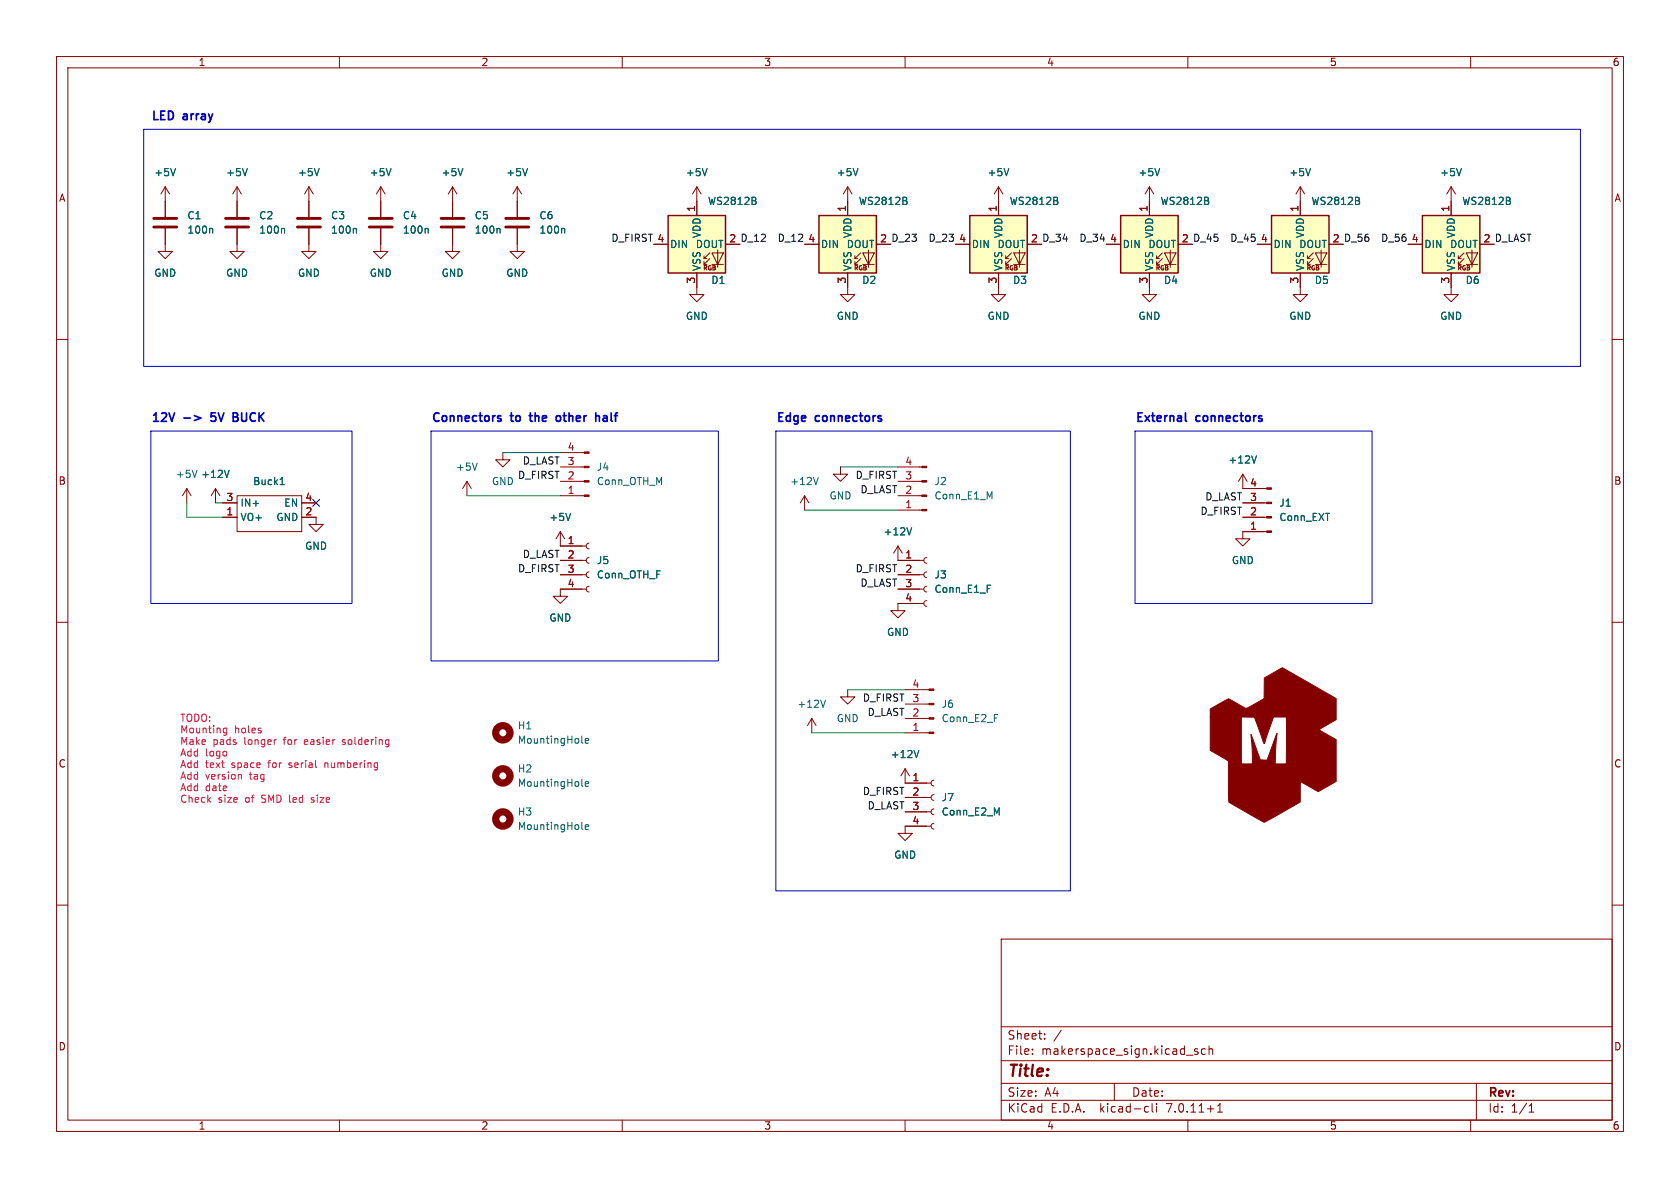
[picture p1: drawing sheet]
<svg xmlns="http://www.w3.org/2000/svg" width="297mm" height="210mm" viewBox="0 0 297 210" stroke-linecap="round" stroke-linejoin="round" font-family="sans-serif">
<g fill="none" stroke="#840000" stroke-width=".18">
<path d="M10 10h277v190h-277zM12 12h273v186h-273zM60 10v2M110 10v2M160 10v2M210 10v2M260 10v2M29.2 33v5.4M29.2 33l-.8 1.3M29.2 33l.8 1.3M41.9 33l-.8 1.3M41.9 33v5.4"/>
<path d="M41.9 33l.8 1.3M54.6 33v5.4M54.6 33l-.8 1.3M54.6 33l.8 1.3M67.3 33v5.4M67.3 33l-.8 1.3M67.3 33l.8 1.3M80 33v5.4M80 33l-.8 1.3M80 33l.8 1.3M91.4 33l-.7 1.3M91.4 33v5.4"/>
<path d="M91.4 33l.8 1.3M123.2 33v5.1M123.2 33l-.8 1.3M123.2 33l.8 1.3M149.9 33v5.1M149.9 33l-.8 1.3M149.9 33l.7 1.3M176.5 33l-.7 1.3M176.5 33v5.1M176.5 33l.8 1.3M203.2 33l-.8 1.3M203.2 33v5.1"/>
<path d="M203.2 33l.8 1.3M229.9 33l-.8 1.3M229.9 33v5.1M229.9 33l.7 1.3M256.5 33v5.1M256.5 33l-.7 1.3M256.5 33l.8 1.3M10 60h2M29.2 40.4v4.1h1.3l-1.3 1.2-1.3-1.2h1.3M41.9 40.4v4.1h1.3l-1.3 1.2-1.3-1.2h1.3M54.6 40.4v4.1h1.3l-1.3 1.2-1.3-1.2h1.3M67.3 40.4v4.1h1.3l-1.3 1.2-1.3-1.2h1.3"/>
<path d="M80 40.4v4.1h1.3l-1.3 1.2-1.3-1.2h1.3M91.4 40.4v4.1h1.3l-1.3 1.2-1.2-1.2h1.2M115.6 43.2h2.5M123.2 48.3v3.8h1.3l-1.3 1.2-1.3-1.2h1.3M124.5 46.7h.5M124.5 45.7h.5M125.5 45.7l-1 1v-.5M125.5 44.7l-1 1v-.5M125.9 44.7h2l-1 2zM125.9 46.7h2M126.9 44.2v3M142.2 43.2h2.6"/>
<path d="M149.9 48.3v3.8h1.2l-1.2 1.2-1.3-1.2h1.3M151.1 46.7h.5M151.1 45.7h.5M152.1 45.7l-1 1v-.5M152.1 44.7l-1 1v-.5M152.5 44.7h2.1l-1.1 2zM152.5 46.7h2.1M153.5 44.2v3M168.9 43.2h2.5M176.5 48.3v3.8h1.3l-1.3 1.2-1.2-1.2h1.2M177.8 46.7h.5M177.8 45.7h.5"/>
<path d="M178.8 45.7l-1 1v-.5M178.8 44.7l-1 1v-.5M179.2 44.7h2l-1 2zM179.2 46.7h2M180.2 44.2v3M195.6 43.2h2.5M203.2 48.3v3.8h1.3l-1.3 1.2-1.3-1.2h1.3M204.5 46.7h.5M204.5 45.7h.5M205.5 45.7l-1 1v-.5M205.5 44.7l-1 1v-.5M205.9 44.7h2l-1 2z"/>
<path d="M205.9 46.7h2M206.9 44.2v3M222.2 43.2h2.6M229.9 48.3v3.8h1.2l-1.2 1.2-1.3-1.2h1.3M231.1 46.7h.5M231.1 45.7h.5M232.2 45.7l-1.1 1v-.5M232.2 44.7l-1.1 1v-.5M232.5 44.7h2.1l-1 2zM232.5 46.7h2.1M233.6 44.2v3M248.9 43.2h2.6"/>
<path d="M256.5 48.3v3.8h1.3l-1.3 1.2-1.2-1.2h1.2M257.8 46.7h.5M257.8 45.7h.5M258.8 45.7l-1 1v-.5M258.8 44.7l-1 1v-.5M259.2 44.7h2l-1 2zM259.2 46.7h2M260.2 44.2v3M285 60h2M33 86.4l-.7 1.2M33 86.4v2.5M33 86.4l.8 1.2"/>
<path d="M38.1 86.4l-.8 1.2M38.1 86.4v2.5M38.1 86.4l.8 1.2M39.4 88.9h2.5M39.4 91.4h2.5M41.9 87.6h11.4v6.4h-11.4zM53.3 91.4h2.6v1.3h1.2l-1.2 1.3-1.3-1.3h1.3M53.3 88.9h2.6M82.5 85.1l-.7 1.3M82.5 85.1v2.5M82.5 85.1l.8 1.3M88.9 80v1.3h1.3l-1.3 1.3-1.3-1.3h1.3"/>
<path d="M99.1 99.1h4.5M99.1 82.6h4.2M99.1 85.1h4.2M99.1 87.6h4.2M99.1 94v2.5h4.5M99.1 80h4.2M99.1 94l-.8 1.3M99.1 94l.7 1.3M104.1 98.6l-.3 .1-.2 .3 .2 .4 .3 .2M104.1 96l-.3 .1-.2 .4 .2 .4 .3 .1M142.2 87.6l-.7 1.3M142.2 87.6v2.6"/>
<path d="M142.2 87.6l.8 1.3M148.6 82.6v1.2h1.3l-1.3 1.3-1.3-1.3h1.3M158.7 96.5v2.6h4.6M158.7 82.6h4.3M158.7 85.1h4.3M158.7 87.6h4.3M158.7 90.2h4.3M158.7 96.5l-.7 1.3M158.7 96.5l.8 1.3M163.8 98.6l-.3 .1-.2 .3 .2 .4 .3 .2M219.7 83.8v2.6h4.2M219.7 88.9h4.2"/>
<path d="M219.7 91.4h4.2M219.7 83.8l-.8 1.3M219.7 83.8l.8 1.3M223.9 94h-4.2v1.3h1.3l-1.3 1.2-1.3-1.2h1.3M10 110h2M99.1 101.6h4.5M103.6 104.1h-4.5v1.3h1.2l-1.2 1.3-1.3-1.3h1.3M104.1 103.6l-.3 .2-.2 .3 .2 .4 .3 .1M104.1 101.1l-.3 .1-.2 .4 .2 .4 .3 .1M158.7 104.1h4.6M158.7 101.6h4.6M163.3 106.7h-4.6v1.3h1.3l-1.3 1.2-1.2-1.2h1.2"/>
<path d="M163.8 106.2l-.3 .1-.2 .4 .2 .3 .3 .2M163.8 103.6l-.3 .2-.2 .3 .2 .4 .3 .1M163.8 101.1l-.3 .1-.2 .4 .2 .4 .3 .1M285 110h2M143.5 127l-.8 1.3M143.5 127v2.5M143.5 127l.8 1.3M149.9 121.9v1.3h1.2l-1.2 1.3-1.3-1.3h1.3M160 135.9l-.7 1.3M160 135.9v2.5h4.6M160 135.9l.8 1.3M160 121.9h4.2"/>
<path d="M160 124.5h4.2M160 127h4.2M160 129.5h4.2M165.1 137.9l-.3 .2-.2 .3 .1 .4 .4 .1M10 160h2M160 143.5h4.6M160 141h4.6M164.6 146.1h-4.6v1.2h1.3l-1.3 1.3-1.3-1.3h1.3M165.1 145.5l-.3 .2-.2 .3 .1 .4 .4 .2M165.1 143l-.3 .1-.2 .4 .1 .4 .4 .1M165.1 140.5l-.3 .1-.2 .4 .1 .3 .4 .2M285 160h2"/>
<path d="M177 166h108v32h-108zM60 198v2M110 198v2M160 198v2M177 194.5h108M177 191.5h108M177 187.5h108M177 181.5h108M182.5 186.3v.1M182.5 185.5v.1M184.7 183.6v.1M184.7 182.8v.1"/>
<path d="M187.6 182.1l-1.3 2M197 191.5v3M202.6 195.6l.4 .1M203 196.5l-.4 .1M203.7 195.1v1.3l.2 .2M204.5 195.1v.1M204.5 195.6v1M210 198v2M211.7 185.5l-.3-.1-.2 .2v.2l.5 .2v.3h-.5M213.1 185.5l-.4-.1-.3 .3v.4l.1 .2h.6M213.7 185.5l.3-.1 .3 .1 .1 .9M213.7 184.9v1.5"/>
<path d="M215.2 196.6h.9M215.2 195.5l.5-.4v1.5M260 198v2M261 191.5v6.5M270.3 196.6h.9M270.3 195.5l.4-.4v1.5"/>
</g>
<g fill="none" stroke="#006464" stroke-width=".18">
<path d="M31 29.8l-.4 1.3M43.7 29.8l-.4 1.3M56.4 29.8l-.4 1.3M69.1 29.8l-.4 1.3M81.8 29.8l-.4 1.3M93.3 29.8l-.5 1.3M125 29.8l-.4 1.3M133.6 35.5l.1 .2-.1 .4M133.6 35v.4M151.7 29.8l-.4 1.3M160.2 35.5l.2 .2-.2 .4M160.2 35v.4"/>
<path d="M178.3 29.8l-.4 1.3M186.9 35.5l.1 .2-.1 .4M186.9 35v.4M205 29.8l-.4 1.3M213.6 35.5l.1 .2-.1 .4M213.6 35v.4M231.7 29.8l-.4 1.3M240.2 35.5l.2 .2-.2 .4M240.2 35v.4M258.4 29.8l-.5 1.3M266.9 35.5l.1 .2-.1 .4M266.9 35v.4"/>
<path d="M37.4 40.4l.2 .2v.6M50.1 40.4l.2 .2v.6M62.8 40.4l.2 .2v.6M75.5 40.4l.2 .2v.6M88.2 40.4l.2 .2v.6M99.7 40.4l.1 .2v.6M34.8 83.1l-.4 1.3M40.5 83.1l-.4 1.3M49.5 85.7h.8M49.8 84.6l.1-.2v1.3M84.4 81.9l-.5 1.2M100.9 90.7l-.4 1.3"/>
<path d="M144.7 84.4l-.5 1.3M161.2 93.3l-.5 1.3M222.1 80.6l-.4 1.3M174.5 103.4h.6M102.9 138.8l.1 .2M102.9 131.2l.1 .2M103.5 131l.6-.2-.1-.2-.4-.1-.1 .2v.6h.5M103.5 138.6l.6-.1-.1-.3h-.4l-.1 .1v.6h.5M145.9 123.8l-.4 1.2M162.4 132.7l-.4 1.2M175.8 126.3h.6M102.9 146.4l.1 .2"/>
<path d="M103.5 146.2l.6-.1-.1-.3h-.4l-.1 .2v.6h.5"/>
</g>
<g fill="#840000" stroke="#840000" stroke-width=".18">
<path d="M163 82.4h.8v.3h-.8z"/>
<path d="M163 85h.8v.2h-.8z"/>
<path d="M163 87.5h.8v.3h-.8z"/>
<path d="M163 90h.8v.3h-.8z"/>
<path d="M164.2 121.8h.9v.2h-.9z"/>
<path d="M164.2 124.3h.9v.3h-.9z"/>
<path d="M164.2 126.9h.9v.2h-.9z"/>
<path d="M164.2 129.4h.9v.3h-.9z"/>
<path d="M223.9 86.2h.9v.3h-.9z"/>
<path d="M223.9 88.8h.9v.2h-.9z"/>
<path d="M223.9 91.3h.9v.3h-.9z"/>
<path d="M223.9 93.9h.9v.2h-.9z"/>
<path d="M214 125.3l3.2-1.8 2.3 1.3a1.06 1.06 0 0 0 1.7 0l2.3-1.3v-3.7l3.2-1.8 9.5 5.5v3.7l-3 1.8 3 1.8v7.3l-3.2 1.8-3.1-1.7v3.6l-6.4 3.6-6.3-3.6v-7.3l-3.2-1.9v-5.9h5.5v8.3h1.9l-.2-5.2 1.6 4.5 1.2 .1 1.8-4.8-.4 5.4h2v-8.3h-2.3l-1.6 4.8-1.7-4.7-7.8-.1z"/>
<path d="M103.3 79.9h.8v.2h-.8z"/>
<path d="M103.3 82.4h.8v.3h-.8z"/>
<path d="M103.3 85h.8v.2h-.8z"/>
<path d="M103.3 87.5h.8v.3h-.8z"/>
</g>
<g fill="none" stroke="#840000" stroke-width="1.3">
<circle cx="88.9" cy="129.5" r="1.27"/>
<circle cx="88.9" cy="137.2" r="1.27"/>
<circle cx="88.9" cy="144.8" r="1.27"/>
</g>
<g fill="#ffffc2" stroke="#ffffc2" stroke-width=".18">
<path d="M118.1 38.1h10.2v10.2h-10.2z"/>
<path d="M251.5 38.1h10.1v10.2h-10.1z"/>
<path d="M224.8 38.1h10.1v10.2h-10.1z"/>
<path d="M198.1 38.1h10.2v10.2h-10.2z"/>
<path d="M171.4 38.1h10.2v10.2h-10.2z"/>
<path d="M144.8 38.1h10.1v10.2h-10.1z"/>
</g>
<path d="M118.1 38.1h10.2v10.2h-10.2zM144.8 38.1h10.1v10.2h-10.1zM171.4 38.1h10.2v10.2h-10.2zM198.1 38.1h10.2v10.2h-10.2zM224.8 38.1h10.1v10.2h-10.1zM251.5 38.1h10.1v10.2h-10.1z" fill="none" stroke="#840000" stroke-width=".25"/>
<path d="M27.2 38.6h4M39.9 38.6h4M52.6 38.6h4M65.3 38.6h4M78 38.6h4M89.4 38.6h4.1M27.2 40.1h4M39.9 40.1h4M52.6 40.1h4M65.3 40.1h4M78 40.1h4M89.4 40.1h4.1" fill="none" stroke="#840000" stroke-width=".51"/>
<g fill="none" stroke="#0000c2" stroke-width=".3">
<path d="M32.5 73.9h1.2M34.4 73.5l1.1 .4-1.1 .4M37.3 74.3l.1 .1M37.4 73l-.1 .7 .1-.1M41.2 73h.5l.2 .1M41.2 73.7h.5M41.7 73.7l.2 .1M41.9 74.4l-.7 .1M41.9 73.6l-.2 .1M88.4 74l.2 .2-.2 .3M88.4 73.5l.1 .1M93.5 73.5h.6"/>
<path d="M99 73.6l-.4-.1-.3 .3v.4l.2 .2 .3 .1 .2-.2M105.5 73.5h.3l.2 .2v.8M209.6 73v1.3l.2 .2"/>
</g>
<path d="M39.5 129.4l.2 .2 .4-.1M40.1 128.7v1l-.1 .2M40.1 128.8l-.4-.1-.2 .1M42.5 136.9l.2 .2v.6M48.7 130.8h.1M57.4 134.8v.9M57.6 134.8l-.2 .2M60.5 131.5l.1 .1M60.7 130.8l-.2 .1 .2 .3M55 141.8h.1M55.2 141l-.2 .2 .2 .2" fill="none" stroke="#ff0050" stroke-width=".18"/>
<path d="M25.4 22.9h254v41.9h-254zM26.7 76.2h35.5v30.5h-35.5zM76.2 76.2h50.8v40.6h-50.8zM137.2 76.2h52v81.3h-52zM200.7 76.2h41.9v30.5h-41.9z" fill="none" stroke="#0000c2" stroke-width=".18"/>
<path d="M33 88.9v2.5h6.4M38.1 88.9h1.3M82.5 87.6h16.6M88.9 80h10.2M142.2 90.2h16.5M148.6 82.6h10.1M143.5 129.5h16.5M149.9 121.9h10.1" fill="none" stroke="#009600" stroke-width=".18"/>
<path d="M55.3 88.3l1.2 1.2M56.5 88.3l-1.2 1.2" fill="none" stroke="#000084" stroke-width=".18"/>
<text font-size="2.8" fill="#840000" x="178" y="190.9">Title:</text>
<g font-size="2.1" fill="#0000c2">
<text x="26.7" y="21.3">LED</text>
<text x="32.5" y="21.3">array</text>
<text x="26.7" y="74.7">12V</text>
<text x="38" y="74.7">5V</text>
<text x="42.5" y="74.7">BUCK</text>
<text x="76.2" y="74.7">Connectors</text>
<text x="90.4" y="74.7">to</text>
<text x="94.4" y="74.7">the</text>
<text x="99.6" y="74.7">other</text>
<text x="107.2" y="74.7">half</text>
<text x="137.2" y="74.7">Edge</text>
<text x="144.3" y="74.7">connectors</text>
<text x="200.7" y="74.7">External</text>
<text x="211.5" y="74.7">connectors</text>
</g>
<g font-size="2.1" fill="#840000">
<text x="178" y="184">Sheet:</text>
<text x="178" y="186.7">File:</text>
<text x="184.1" y="186.7">makerspace_sign.kicad_sch</text>
<text x="178" y="196.9">KiCad</text>
<text x="178" y="194.1">Size:</text>
<text x="184.7" y="194.1">A4</text>
<text x="185.7" y="196.9">E.D.A.</text>
<text x="194.6" y="196.9">kicad-cli</text>
<text x="200" y="194.1">Date:</text>
<text x="206.5" y="196.9">7.0.11+1</text>
<text x="263" y="194.3">Rev:</text>
<text x="263" y="196.9">Id:</text>
<text x="267.1" y="196.9">1/1</text>
</g>
<g font-size="1.8" fill="#840000">
<text x="35" y="11.9">1</text>
<text x="85" y="11.9">2</text>
<text x="135" y="11.9">3</text>
<text x="185" y="11.9">4</text>
<text x="235" y="11.9">5</text>
<text x="285" y="11.9">6</text>
<text x="10.3" y="35.9">A</text>
<text x="285.3" y="35.9">A</text>
<text x="128.8" y="42.9">2 D_12</text>
<text x="155.5" y="42.9">2 D_23</text>
<text x="182.2" y="42.9">2 D_34</text>
<text x="208.8" y="42.9">2 D_45</text>
<text x="235.5" y="42.9">2 D_56</text>
<text x="262.2" y="42.9">2 D_LAST</text>
<text x="10.3" y="85.9">B</text>
<text x="285.3" y="85.9">B</text>
<text x="10.3" y="135.9">C</text>
<text x="285.3" y="135.9">C</text>
<text x="10.3" y="185.9">D</text>
<text x="285.3" y="185.9">D</text>
<text x="35" y="199.9">1</text>
<text x="85" y="199.9">2</text>
<text x="135" y="199.9">3</text>
<text x="185" y="199.9">4</text>
<text x="235" y="199.9">5</text>
<text x="285" y="199.9">6</text>
</g>
<g font-size="1.8" fill="#006464">
<text x="27.2" y="31.3">+5V</text>
<text x="39.9" y="31.3">+5V</text>
<text x="52.6" y="31.3">+5V</text>
<text x="65.3" y="31.3">+5V</text>
<text x="78" y="31.3">+5V</text>
<text x="89.4" y="31.3">+5V</text>
<text x="121.2" y="31.3">+5V</text>
<text x="147.8" y="31.3">+5V</text>
<text x="174.5" y="31.3">+5V</text>
<text x="201.2" y="31.3">+5V</text>
<text x="227.8" y="31.3">+5V</text>
<text x="254.5" y="31.3">+5V</text>
<text x="33" y="39">C1</text>
<text x="33" y="41.5">100n</text>
<text x="45.7" y="39">C2</text>
<text x="45.7" y="41.5">100n</text>
<text x="58.4" y="39">C3</text>
<text x="58.4" y="41.5">100n</text>
<text x="71.1" y="39">C4</text>
<text x="71.1" y="41.5">100n</text>
<text x="83.8" y="39">C5</text>
<text x="83.8" y="41.5">100n</text>
<text x="95.3" y="39">C6</text>
<text x="95.3" y="41.5">100n</text>
<text x="125.1" y="36.4">WS2812B</text>
<text x="151.7" y="36.4">WS2812B</text>
<text x="178.4" y="36.4">WS2812B</text>
<text x="205.1" y="36.4">WS2812B</text>
<text x="231.7" y="36.4">WS2812B</text>
<text x="258.4" y="36.4">WS2812B</text>
<text x="118.4" y="44">DIN</text>
<text x="122.9" y="44">DOUT</text>
<text x="124.1" y="42.2" transform="rotate(-90 124.1 42.2)">VDD</text>
<text x="145" y="44">DIN</text>
<text x="149.6" y="44">DOUT</text>
<text x="150.7" y="42.2" transform="rotate(-90 150.7 42.2)">VDD</text>
<text x="171.7" y="44">DIN</text>
<text x="176.3" y="44">DOUT</text>
<text x="177.4" y="42.2" transform="rotate(-90 177.4 42.2)">VDD</text>
<text x="198.4" y="44">DIN</text>
<text x="202.9" y="44">DOUT</text>
<text x="204.1" y="42.2" transform="rotate(-90 204.1 42.2)">VDD</text>
<text x="225" y="44">DIN</text>
<text x="229.6" y="44">DOUT</text>
<text x="230.7" y="42.2" transform="rotate(-90 230.7 42.2)">VDD</text>
<text x="251.7" y="44">DIN</text>
<text x="256.3" y="44">DOUT</text>
<text x="257.4" y="42.2" transform="rotate(-90 257.4 42.2)">VDD</text>
<text x="27.2" y="49.1">GND</text>
<text x="39.9" y="49.1">GND</text>
<text x="52.6" y="49.1">GND</text>
<text x="65.3" y="49.1">GND</text>
<text x="78" y="49.1">GND</text>
<text x="89.4" y="49.1">GND</text>
<text x="124.1" y="48" transform="rotate(-90 124.1 48)">VSS</text>
<text x="125.7" y="50.4">D1</text>
<text x="150.7" y="48" transform="rotate(-90 150.7 48)">VSS</text>
<text x="152.3" y="50.4">D2</text>
<text x="177.4" y="48" transform="rotate(-90 177.4 48)">VSS</text>
<text x="179" y="50.4">D3</text>
<text x="204.1" y="48" transform="rotate(-90 204.1 48)">VSS</text>
<text x="205.7" y="50.4">D4</text>
<text x="230.7" y="48" transform="rotate(-90 230.7 48)">VSS</text>
<text x="232.3" y="50.4">D5</text>
<text x="257.4" y="48" transform="rotate(-90 257.4 48)">VSS</text>
<text x="259" y="50.4">D6</text>
<text x="121.2" y="56.7">GND</text>
<text x="147.8" y="56.7">GND</text>
<text x="174.5" y="56.7">GND</text>
<text x="201.2" y="56.7">GND</text>
<text x="227.8" y="56.7">GND</text>
<text x="254.5" y="56.7">GND</text>
<text x="80.5" y="83.4">+5V</text>
<text x="105.4" y="83.4">J4</text>
<text x="217.1" y="82.1">+12V</text>
<text x="31" y="84.7">+5V</text>
<text x="35.5" y="84.7">+12V</text>
<text x="42.4" y="89.8">IN+</text>
<text x="44.7" y="86">Buck1</text>
<text x="50.1" y="89.8">EN</text>
<text x="86.9" y="86">GND</text>
<text x="105.4" y="86">Conn_OTH_M</text>
<text x="139.6" y="86">+12V</text>
<text x="146.6" y="88.5">GND</text>
<text x="165.1" y="86">J2</text>
<text x="165.1" y="88.5">Conn_E1_M</text>
<text x="226.1" y="89.8">J1</text>
<text x="42.4" y="92.3">VO+</text>
<text x="48.8" y="92.3">GND</text>
<text x="97" y="92.3">+5V</text>
<text x="156.1" y="94.8">+12V</text>
<text x="226.1" y="92.3">Conn_EXT</text>
<text x="53.8" y="97.4">GND</text>
<text x="105.4" y="99.9">J5</text>
<text x="217.7" y="99.9">GND</text>
<text x="105.4" y="102.5">Conn_OTH_F</text>
<text x="165.1" y="102.5">J3</text>
<text x="165.1" y="105">Conn_E1_F</text>
<text x="97" y="110.1">GND</text>
<text x="156.7" y="112.6">GND</text>
<text x="140.9" y="125.3">+12V</text>
<text x="166.4" y="125.3">J6</text>
<text x="91.4" y="129.1">H1</text>
<text x="91.4" y="131.7">MountingHole</text>
<text x="147.8" y="127.9">GND</text>
<text x="166.4" y="127.9">Conn_E2_F</text>
<text x="91.4" y="136.8">H2</text>
<text x="157.4" y="134.2">+12V</text>
<text x="91.4" y="139.3">MountingHole</text>
<text x="166.4" y="141.8">J7</text>
<text x="91.4" y="144.4">H3</text>
<text x="91.4" y="146.9">MountingHole</text>
<text x="166.4" y="144.4">Conn_E2_M</text>
<text x="158" y="152">GND</text>
</g>
<g font-size="1.8" fill="#a90000">
<text x="122.9" y="37.5" transform="rotate(-90 122.9 37.5)">1</text>
<text x="149.6" y="37.5" transform="rotate(-90 149.6 37.5)">1</text>
<text x="176.3" y="37.5" transform="rotate(-90 176.3 37.5)">1</text>
<text x="202.9" y="37.5" transform="rotate(-90 202.9 37.5)">1</text>
<text x="229.6" y="37.5" transform="rotate(-90 229.6 37.5)">1</text>
<text x="256.3" y="37.5" transform="rotate(-90 256.3 37.5)">1</text>
<text x="116.1" y="42.9">4</text>
<text x="128.8" y="42.9">2</text>
<text x="142.8" y="42.9">4</text>
<text x="155.5" y="42.9">2</text>
<text x="169.5" y="42.9">4</text>
<text x="182.2" y="42.9">2</text>
<text x="196.1" y="42.9">4</text>
<text x="208.8" y="42.9">2</text>
<text x="222.8" y="42.9">4</text>
<text x="235.5" y="42.9">2</text>
<text x="249.5" y="42.9">4</text>
<text x="262.2" y="42.9">2</text>
<text x="122.9" y="50.2" transform="rotate(-90 122.9 50.2)">3</text>
<text x="149.6" y="50.2" transform="rotate(-90 149.6 50.2)">3</text>
<text x="176.3" y="50.2" transform="rotate(-90 176.3 50.2)">3</text>
<text x="202.9" y="50.2" transform="rotate(-90 202.9 50.2)">3</text>
<text x="229.6" y="50.2" transform="rotate(-90 229.6 50.2)">3</text>
<text x="256.3" y="50.2" transform="rotate(-90 256.3 50.2)">3</text>
<text x="100.3" y="82.3">3</text>
<text x="100.3" y="79.8">4</text>
<text x="159.9" y="82.3">4</text>
<text x="39.9" y="88.6">3</text>
<text x="53.9" y="88.6">4</text>
<text x="100.3" y="87.4">1</text>
<text x="100.3" y="84.8">2</text>
<text x="159.9" y="89.9">1</text>
<text x="159.9" y="87.4">2</text>
<text x="159.9" y="84.8">3</text>
<text x="220.9" y="88.6">3</text>
<text x="220.9" y="86.1">4</text>
<text x="39.9" y="91.2">1</text>
<text x="53.9" y="91.2">2</text>
<text x="220.9" y="93.7">1</text>
<text x="220.9" y="91.2">2</text>
<text x="100.3" y="96.3">1</text>
<text x="100.3" y="98.8">2</text>
<text x="100.3" y="101.3">3</text>
<text x="159.9" y="98.8">1</text>
<text x="159.9" y="101.3">2</text>
<text x="100.3" y="103.9">4</text>
<text x="159.9" y="103.9">3</text>
<text x="159.9" y="106.4">4</text>
<text x="161.2" y="124.2">3</text>
<text x="161.2" y="121.7">4</text>
<text x="161.2" y="129.3">1</text>
<text x="161.2" y="126.7">2</text>
<text x="161.2" y="138.2">1</text>
<text x="161.2" y="140.7">2</text>
<text x="161.2" y="143.3">3</text>
<text x="161.2" y="145.8">4</text>
</g>
<g font-size="1.8" fill="#0f0f0f">
<text x="108" y="42.8">D_FIRST 4</text>
<text x="137.4" y="42.8">D_12</text>
<text x="164.1" y="42.8">D_23</text>
<text x="190.7" y="42.8">D_34</text>
<text x="217.4" y="42.8">D_45</text>
<text x="244.1" y="42.8">D_56</text>
<text x="92.3" y="82.2">D_LAST</text>
<text x="91.5" y="84.7">D_FIRST</text>
<text x="151.2" y="84.7">D_FIRST</text>
<text x="152" y="87.3">D_LAST</text>
<text x="213" y="88.6">D_LAST</text>
<text x="212.1" y="91.1">D_FIRST</text>
<text x="91.5" y="101.3">D_FIRST</text>
<text x="92.3" y="98.7">D_LAST</text>
<text x="151.2" y="101.3">D_FIRST</text>
<text x="152" y="103.8">D_LAST</text>
<text x="152.4" y="124.1">D_FIRST</text>
<text x="153.3" y="126.7">D_LAST</text>
<text x="152.4" y="140.6">D_FIRST</text>
<text x="153.3" y="143.2">D_LAST</text>
</g>
<g font-size="1.8" fill="#ff0050">
<text x="31.7" y="127.7">TODO:</text>
<text x="31.7" y="129.7">Mounting</text>
<text x="31.7" y="131.8">Make</text>
<text x="37.6" y="131.8">pads</text>
<text x="41.4" y="129.7">holes</text>
<text x="43.3" y="131.8">longer</text>
<text x="50.4" y="131.8">for</text>
<text x="54.3" y="131.8">easier</text>
<text x="61.2" y="131.8">soldering</text>
<text x="31.7" y="133.8">Add</text>
<text x="31.7" y="135.9">Add</text>
<text x="31.7" y="137.9">Add</text>
<text x="36.3" y="133.8">logo</text>
<text x="36.3" y="135.9">text</text>
<text x="36.3" y="137.9">version</text>
<text x="41" y="135.9">space</text>
<text x="44.3" y="137.9">tag</text>
<text x="47.7" y="135.9">for</text>
<text x="51.6" y="135.9">serial</text>
<text x="58" y="135.9">numbering</text>
<text x="31.7" y="139.9">Add</text>
<text x="31.7" y="142">Check</text>
<text x="36.3" y="139.9">date</text>
<text x="38.5" y="142">size</text>
<text x="43.5" y="142">of</text>
<text x="46.5" y="142">SMD led</text>
<text x="55.7" y="142">size</text>
</g>
<g font-size="1.1" fill="#840000">
<text x="124.3" y="47.9">RGB</text>
<text x="150.9" y="47.9">RGB</text>
<text x="177.6" y="47.9">RGB</text>
<text x="204.3" y="47.9">RGB</text>
<text x="230.9" y="47.9">RGB</text>
<text x="257.6" y="47.9">RGB</text>
</g>
</svg>
